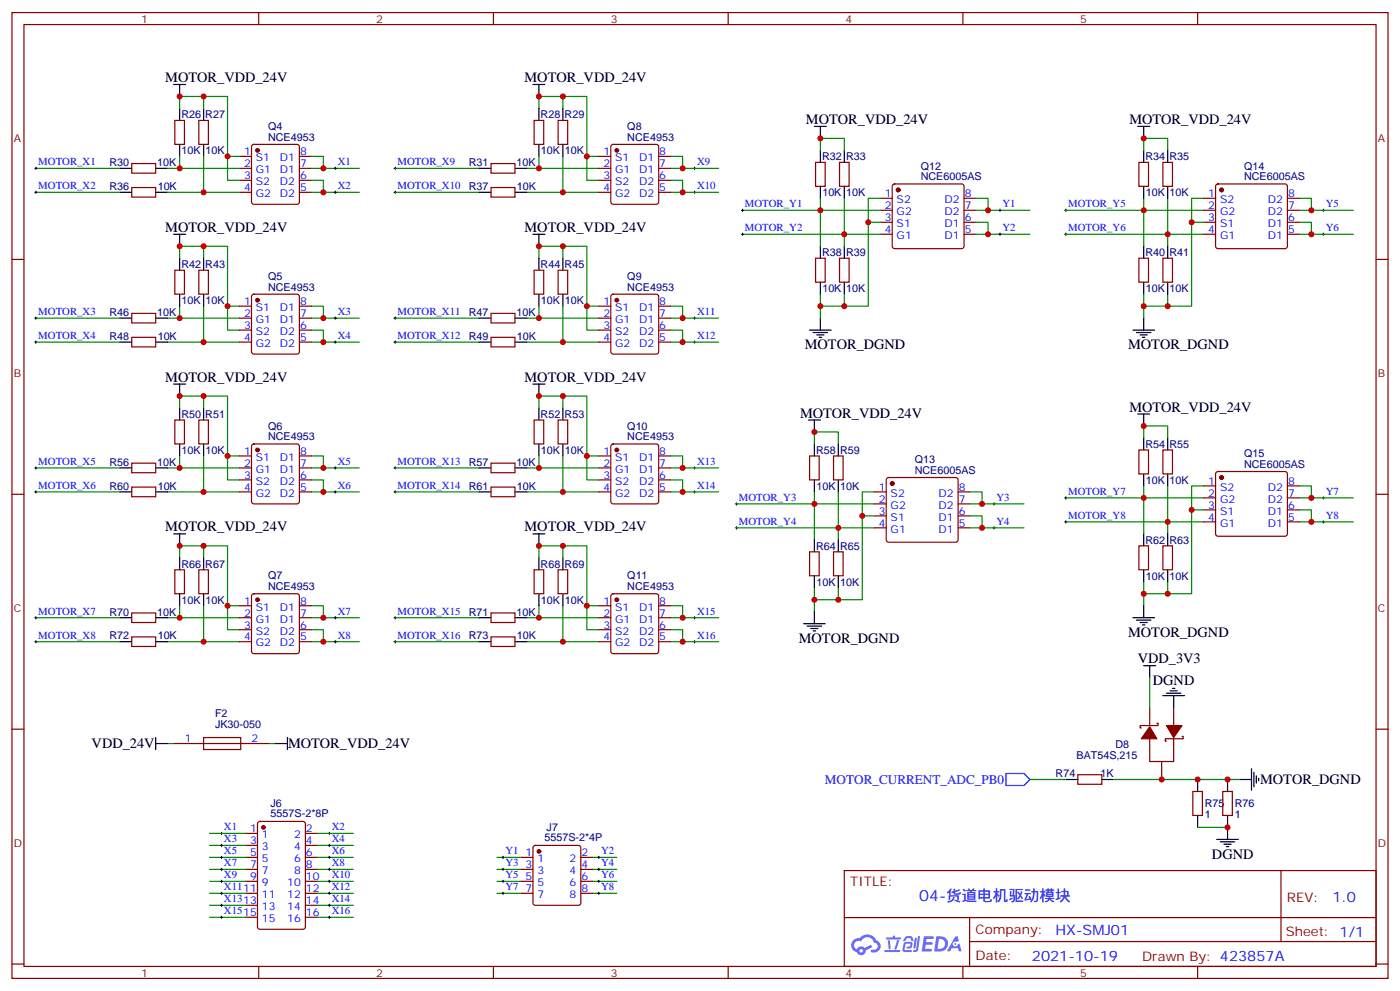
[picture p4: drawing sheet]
<svg xmlns="http://www.w3.org/2000/svg" width="412mm" height="292mm" viewBox="0 0 412 292" stroke-linecap="round" stroke-linejoin="round" font-family="sans-serif">
<g fill="none" stroke="#870000" stroke-width=".35">
<path d="M3.5 3.7h405.4v284.3h-405.4zM7.1 7.2h398.2v277.3h-398.2zM76.2 3.7v3.5M145.3 3.7v3.5M214.5 3.7v3.5M283.6 3.7v3.5M352.8 3.7v3.5M3.5 76.4h3.6M405.3 76.4h3.6M3.5 145.5h3.6M405.3 145.5h3.6M3.5 214.7h3.6"/>
<path d="M405.3 214.7h3.6M248.7 256.3h156.6v28.2h-156.6zM377.3 256.3v20.9M248.7 270.1h156.5M285.6 277.2h119.6M285.6 270.1v14.2M3.5 283.8h3.6M76.2 284.5v3.5M145.3 284.5v3.5M214.5 284.5v3.5M283.6 284.5v3.5M352.8 284.5v3.5"/>
<path d="M405.3 283.8h3.6"/>
</g>
<g fill="#5487ff">
<path d="M272.1 275.6h2.6l.3 .2-.1 .6h-2l-.1 1h1.6l.4 .4-.4 .3h-1.7l-.2 1.2 1.8 .1 .3 .3-.2 .4h-2.9z"/>
<path d="M281.4 275.7h.7l.4 1.3-.7 .3a.74 .74 0 0 0-1.1 .3 .74 .74 0 0 0 .5 1.1 .74 .74 0 0 0 .9-.7l.5-.3 .7 2.4h-.9l-.2-1h-1.9l-.5 1h-.9z"/>
<path d="M269.5 276.1h.6l-.4 2.9a.31 .31 0 0 1-.3 .3 .31 .31 0 0 1-.3-.3z"/>
<path d="M270.4 275.6h.6l-.5 4a.89 .89 0 0 1-.7 .7 .89 .89 0 0 1-.9-.3l1-.5z"/>
<path d="M266.8 275.8l.6-.2 1.2 .1 .5 1.3-.6 .1-.4-.9-1 .1a.95 .95 0 0 1-1 .8l-.1-.2z"/>
<path d="M266.4 277.5l1.8-.2a1.04 1.04 0 0 1 .6 1.1 1.04 1.04 0 0 1-.8 .9h-.7a.29 .29 0 0 1-.3-.4 .29 .29 0 0 1 .3-.2h.7l.2-.8h-1.4l-.4 1.7 1.9 .1a.29 .29 0 0 1 .3 .3 .29 .29 0 0 1-.3 .3h-2l-.4-.3 .2-2.1z"/>
<path d="M260.5 279.7h4.4a.3 .3 0 0 1 .3 .3 .3 .3 0 0 1-.3 .3h-4.3z"/>
<path d="M264.3 276.8h.6l-.5 1.6a1.02 1.02 0 0 1-.7 1.2l-.2-.3z"/>
<path d="M261.5 276.8h.6l.3 2.4-.3 .3-.3-.2z"/>
<path d="M261.1 276h1.9l.2-.5h.5l-.1 .5h1.5a.29 .29 0 0 1 .3 .3 .29 .29 0 0 1-.3 .3h-3.9z"/>
<path d="M275.8 275.6l-.6 4.5h1.4a2.27 2.27 0 0 0 2.7-2.3 2.27 2.27 0 0 0-2.7-2.2zM276.6 276.4a1.5 1.5 0 0 1 1.8 1.6 1.5 1.5 0 0 1-1.9 1.3h-.3z"/>
<path d="M251.4 276.8a2.09 2.09 0 0 0 1 3.5 1.37 1.37 0 0 0 1.5 .9 1.37 1.37 0 0 0 1.1-1.4l2-1-.5-.7-1.8 1a1.4 1.4 0 0 0-2.3 .4 1.32 1.32 0 0 1-.6-1.9 1.32 1.32 0 0 1 1.9-.4 2.02 2.02 0 0 1 2-1.3 2.02 2.02 0 0 1 1.8 1.6 1.09 1.09 0 0 1 1.1 1.4 1.09 1.09 0 0 1-1.6 .7 .41 .41 0 0 0-.5 .3 .41 .41 0 0 0 .4 .5 1.89 1.89 0 0 0 2.4-1.2 1.89 1.89 0 0 0-1.2-2.4 2.98 2.98 0 0 0-5-.6l-1 .1zM253.2 279.9a.52 .52 0 0 1 1 0 .52 .52 0 0 1-1 0z"/>
<circle cx="281.4" cy="277.9" r=".28"/>
</g>
<g fill="none" stroke="#870000" stroke-width=".35">
<path d="M51.5 35.5h2.8v7h-2.8zM58.6 35.5h2.8v7h-2.8zM157.3 35.5h2.9v7h-2.9zM164.4 35.5h2.8v7h-2.8zM38.8 55.2h7.1v2.8h-7.1zM38.8 48.2h7.1v2.8h-7.1zM70.6 46h3.5M70.6 49.6h3.5M70.6 53.1h3.5M70.6 56.6h3.5M74.3 42.7l.5-.2h12.7l.5 .2 .2 .5v16.2l-.2 .5-.5 .2h-12.7l-.5-.2-.2-.5v-16.2zM88.2 46h3.5"/>
<path d="M88.2 49.6h3.5M88.2 53.1h3.5M88.2 56.6h3.5M144.6 48.2h7.1v2.8h-7.1zM144.6 55.2h7.1v2.8h-7.1zM176.4 46h3.5M176.4 49.6h3.5M176.4 53.1h3.5M176.4 56.6h3.5M180.2 42.7l.4-.2h12.7l.5 .2 .2 .5v16.2l-.2 .5-.5 .2h-12.7l-.5-.2-.2-.5v-16.2zM194 46h3.6M194 49.6h3.6"/>
<path d="M194 53.1h3.6M194 56.6h3.6M240.2 47.8h2.9v7.1h-2.9zM247.3 47.8h2.8v7.1h-2.8zM259.3 58.4h3.5M263.1 54.4l.4-.2h19.8l.5 .2 .2 .5v17.6l-.2 .5-.5 .2h-19.8l-.5-.2-.2-.5v-17.6zM284 58.4h3.5M335.5 47.8h2.8v7.1h-2.8zM342.5 47.8h2.9v7.1h-2.9zM354.5 58.4h3.6M358.3 54.4l.5-.2h19.7l.5 .2 .2 .5v17.6l-.2 .5-.5 .2h-19.7l-.5-.2-.2-.5v-17.6zM379.2 58.4h3.6"/>
<path d="M51.5 79.6h2.8v7h-2.8zM58.6 79.6h2.8v7h-2.8zM157.3 79.6h2.9v7h-2.9zM164.4 79.6h2.8v7h-2.8zM240.2 76h2.9v7.1h-2.9zM247.3 76h2.8v7.1h-2.8zM259.3 61.9h3.5M259.3 65.4h3.5M259.3 69h3.5M284 61.9h3.5M284 65.4h3.5M284 69h3.5"/>
<path d="M335.5 76h2.8v7.1h-2.8zM342.5 76h2.9v7.1h-2.9zM354.5 61.9h3.6M354.5 65.4h3.6M354.5 69h3.6M379.2 61.9h3.6M379.2 65.4h3.6M379.2 69h3.6M38.8 92.3h7.1v2.8h-7.1zM38.8 99.3h7.1v2.8h-7.1zM70.6 90.1h3.5M70.6 93.7h3.5"/>
<path d="M70.6 97.2h3.5M74.3 86.8l.5-.2h12.7l.5 .2 .2 .5v16.2l-.2 .5-.5 .2h-12.7l-.5-.2-.2-.5v-16.2zM88.2 90.1h3.5M88.2 93.7h3.5M88.2 97.2h3.5M144.6 92.3h7.1v2.8h-7.1zM144.6 99.3h7.1v2.8h-7.1zM176.4 90.1h3.5M176.4 93.7h3.5M176.4 97.2h3.5M180.2 86.8l.4-.2h12.7l.5 .2 .2 .5v16.2l-.2 .5-.5 .2h-12.7l-.5-.2-.2-.5v-16.2zM194 90.1h3.6"/>
<path d="M194 93.7h3.6M194 97.2h3.6M70.6 100.7h3.5M88.2 100.7h3.5M176.4 100.7h3.5M194 100.7h3.6M38.8 136.3h7.1v2.9h-7.1zM51.5 123.6h2.8v7.1h-2.8zM58.6 123.6h2.8v7.1h-2.8zM70.6 134.2h3.5M70.6 137.8h3.5M74.3 130.9l.5-.2h12.7l.5 .2 .2 .5v16.2l-.2 .5-.5 .2h-12.7l-.5-.2-.2-.5v-16.2z"/>
<path d="M88.2 134.2h3.5M88.2 137.8h3.5M144.6 136.3h7.1v2.9h-7.1zM157.3 123.6h2.9v7.1h-2.9zM164.4 123.6h2.8v7.1h-2.8zM176.4 134.2h3.5M176.4 137.8h3.5M180.2 130.9l.4-.2h12.7l.5 .2 .2 .5v16.2l-.2 .5-.5 .2h-12.7l-.5-.2-.2-.5v-16.2zM194 134.2h3.6M194 137.8h3.6M238.5 134.2h2.8v7.1h-2.8zM245.5 134.2h2.9v7.1h-2.9z"/>
<path d="M335.5 132.5h2.8v7h-2.8zM342.5 132.5h2.9v7h-2.9zM358.3 139l.5-.2h19.7l.5 .2 .2 .5v17.7l-.2 .5-.5 .2h-19.7l-.5-.3-.2-.4v-17.7zM38.8 143.4h7.1v2.8h-7.1zM70.6 141.3h3.5M70.6 144.8h3.5M88.2 141.3h3.5M88.2 144.8h3.5M144.6 143.4h7.1v2.8h-7.1zM176.4 141.3h3.5M176.4 144.8h3.5M194 141.3h3.6"/>
<path d="M194 144.8h3.6M257.5 144.8h3.6M257.5 148.3h3.6M257.5 151.9h3.6M257.5 155.4h3.6M261.3 140.8l.5-.2h19.7l.5 .2 .2 .5v17.6l-.2 .5-.5 .2h-19.7l-.5-.2-.2-.5v-17.6zM282.2 144.8h3.6M282.2 148.3h3.6M282.2 151.9h3.6M282.2 155.4h3.6M354.5 143.1h3.6M354.5 146.6h3.6"/>
<path d="M354.5 150.1h3.6M354.5 153.6h3.6M379.2 143.1h3.6M379.2 146.6h3.6M379.2 150.1h3.6M379.2 153.6h3.6M51.5 167.7h2.8v7.1h-2.8zM58.6 167.7h2.8v7.1h-2.8zM70.6 178.3h3.5M74.3 175l.5-.2h12.7l.5 .2 .2 .5v16.2l-.2 .5-.5 .2h-12.7l-.5-.2-.2-.5v-16.2zM88.2 178.3h3.5M157.3 167.7h2.9v7.1h-2.9z"/>
<path d="M164.4 167.7h2.8v7.1h-2.8zM176.4 178.3h3.5M180.2 175l.4-.2h12.7l.5 .2 .2 .5v16.2l-.2 .5-.5 .2h-12.7l-.5-.2-.2-.5v-16.2zM194 178.3h3.6M238.5 162.5h2.8v7h-2.8zM245.5 162.5h2.9v7h-2.9zM335.5 160.7h2.8v7h-2.8zM342.5 160.7h2.9v7h-2.9zM38.8 180.4h7.1v2.9h-7.1zM38.8 187.5h7.1v2.8h-7.1zM70.6 181.9h3.5M70.6 185.4h3.5"/>
<path d="M70.6 188.9h3.5M88.2 181.9h3.5M88.2 185.4h3.5M88.2 188.9h3.5M144.6 180.4h7.1v2.9h-7.1zM144.6 187.5h7.1v2.8h-7.1zM176.4 181.9h3.5M176.4 185.4h3.5M176.4 188.9h3.5M194 181.9h3.6M194 185.4h3.6M194 188.9h3.6"/>
<path d="M51.2 218.9h28.2M60 217.1h10.9v3.6h-10.9zM338.7 217.1v7.1h7v-7.1M338.7 208.3v5.3M340.8 212.9h.3v.7h-5.3v.7h.4M345.7 208.3v5.3M348.2 216.8h.3v.7h-5.2v.7h.3M317.5 228.1h7.1v2.8h-7.1zM342.2 224.2v5.3M351.4 233h2.8v7.1h-2.8zM360.2 233h2.8v7.1h-2.8zM72.3 245.4h3.5"/>
<path d="M72.3 248.9h3.5M72.3 252.4h3.5M72.3 255.9h3.5M72.3 259.5h3.5M76.1 242l.5-.2h12.7l.6 .5 .1 30.6-.5 .6-12.9 .1-.7-.5-.1-30.6zM90 245.4h3.5M90 248.9h3.5M90 252.4h3.5M90 255.9h3.5M90 259.5h3.5M153.5 252.4h3.5M153.5 255.9h3.5"/>
<path d="M153.5 259.5h3.5M157.2 249.1l.5-.2h12.7l.5 .2 .2 .5v16.2l-.2 .5-.5 .2h-12.7l-.5-.2-.2-.5v-16.2zM171.1 252.4h3.5M171.1 255.9h3.5M171.1 259.5h3.5M72.3 270.1h3.5M72.3 266.5h3.5M72.3 263h3.5M90 270.1h3.5M90 266.5h3.5M90 263h3.5M153.5 263h3.5"/>
<path d="M171.1 263h3.5"/>
</g>
<g fill="#870000" stroke="#870000" stroke-width=".35">
<path d="M343.6 213.6h4.6l-2.5 3.5z"/>
<path d="M338.7 214l2.1 3.5h-4.6z"/>
<circle cx="75.8" cy="44.3" r=".53"/>
<circle cx="75.8" cy="88.4" r=".53"/>
<circle cx="75.8" cy="132.5" r=".53"/>
<circle cx="75.8" cy="176.6" r=".53"/>
<circle cx="181.7" cy="44.3" r=".53"/>
<circle cx="181.7" cy="88.4" r=".53"/>
<circle cx="181.7" cy="132.5" r=".53"/>
<circle cx="181.7" cy="176.6" r=".53"/>
<circle cx="77.6" cy="243.6" r=".53"/>
<circle cx="158.7" cy="250.6" r=".53"/>
<circle cx="264.6" cy="55.9" r=".53"/>
<circle cx="262.8" cy="142.3" r=".53"/>
<circle cx="359.8" cy="55.9" r=".53"/>
<circle cx="359.8" cy="140.6" r=".53"/>
</g>
<g fill="none" stroke="#000" stroke-width=".35">
<path d="M51.2 24.9h3.5M52.9 24.9v3.5M52.9 31.9v3.6M60 31.9v3.6M157 24.9h3.5M158.7 24.9v3.5M158.7 31.9v3.6M165.8 31.9v3.6M239.9 37.2h3.5M241.7 37.2v3.5M335.1 37.2h3.6M336.9 37.2v3.5"/>
<path d="M35.3 56.6h3.5M35.3 49.6h3.5M45.9 56.6h3.5M45.9 49.6h3.5M52.9 42.5v3.5M60 42.5v3.5M141.1 56.6h3.5M141.1 49.6h3.5M151.7 56.6h3.5M151.7 49.6h3.5M158.7 42.5v3.5M165.8 42.5v3.5"/>
<path d="M241.7 44.3v3.5M241.7 54.9v3.5M248.7 44.3v3.5M248.7 54.9v3.5M336.9 44.3v3.5M336.9 54.9v3.5M344 44.3v3.5M344 54.9v3.5M51.2 69h3.5M52.9 69v3.5M52.9 76v3.6M60 76v3.6"/>
<path d="M157 69h3.5M158.7 69v3.5M158.7 76v3.6M165.8 76v3.6M241.7 72.5v3.5M248.7 72.5v3.5M336.9 72.5v3.5M344 72.5v3.5M35.3 93.7h3.5M45.9 93.7h3.5M52.9 86.6v3.5M60 86.6v3.5"/>
<path d="M141.1 93.7h3.5M151.7 93.7h3.5M158.7 86.6v3.5M165.8 86.6v3.5M238.5 97.2h6.3M239.5 97.9h4.3M240.6 98.6h2.1M241.3 99.3h.7M241.7 83.1v3.5M241.7 93.7v3.5M248.7 83.1v3.5M333.7 97.2h6.4"/>
<path d="M334.8 97.9h4.2M335.8 98.6h2.2M336.5 99.3h.8M336.9 83.1v3.5M336.9 93.7v3.5M344 83.1v3.5M35.3 100.7h3.5M45.9 100.7h3.5M51.2 113.1h3.5M52.9 113.1v3.5M141.1 100.7h3.5M151.7 100.7h3.5"/>
<path d="M157 113.1h3.5M158.7 113.1v3.5M35.3 137.8h3.5M45.9 137.8h3.5M52.9 120.1v3.5M52.9 130.7v3.5M60 120.1v3.5M60 130.7v3.5M141.1 137.8h3.5M151.7 137.8h3.5M158.7 120.1v3.5M158.7 130.7v3.5"/>
<path d="M165.8 120.1v3.5M165.8 130.7v3.5M238.1 123.6h3.6M239.9 123.6v3.6M239.9 130.7v3.5M246.9 130.7v3.5M335.1 121.9h3.6M336.9 121.9v3.5M336.9 128.9v3.6M336.9 139.5v3.6M344 128.9v3.6M344 139.5v3.6"/>
<path d="M35.3 144.8h3.5M45.9 144.8h3.5M51.2 157.2h3.5M52.9 157.2v3.5M141.1 144.8h3.5M151.7 144.8h3.5M157 157.2h3.5M158.7 157.2v3.5M239.9 141.3v3.5M239.9 158.9v3.6M246.9 141.3v3.5M246.9 158.9v3.6"/>
<path d="M336.9 157.2v3.5M344 157.2v3.5M52.9 164.2v3.5M52.9 174.8v3.5M60 164.2v3.5M60 174.8v3.5M158.7 164.2v3.5M158.7 174.8v3.5M165.8 164.2v3.5M165.8 174.8v3.5M239.9 169.5v3.5M246.9 169.5v3.5"/>
<path d="M336.9 167.7v3.6M336.9 178.3v3.6M344 167.7v3.6M35.3 181.9h3.5M35.3 188.9h3.5M45.9 181.9h3.5M45.9 188.9h3.5M141.1 181.9h3.5M141.1 188.9h3.5M151.7 181.9h3.5M151.7 188.9h3.5M236.7 183.6h6.4"/>
<path d="M237.8 184.3h4.2M238.8 185h2.1M239.5 185.7h.7M239.9 180.1v3.5M333.7 181.9h6.4M334.8 182.6h4.2M335.8 183.3h2.2M336.5 184h.8M336.9 196h3.5M338.7 196v3.5M45.9 218.9h3.5M45.9 217.1v3.6"/>
<path d="M81.1 218.9h3.6M84.7 217.1v3.6M342.5 204.8h6.4M343.6 204.1h4.2M344.7 203.4h2.1M345.4 202.7h.7M345.7 204.8v3.5M314 229.5h3.5M324.6 229.5h3.5M352.8 229.5v3.5M361.6 229.5v3.5M365.1 229.5h3.6"/>
<path d="M368.7 226.3v6.4M369.4 227.4v4.2M370.1 228.4v2.1M370.8 229.1v.7M352.8 240.1v3.5M358.4 247.1h6.4M359.5 247.8h4.2M360.5 248.5h2.2M361.2 249.2h.7M361.6 240.1v7"/>
</g>
<g fill="none" stroke="#008700" stroke-width=".35">
<path d="M52.9 31.9v-3.5h14.1v24.7h3.6M60 28.4v3.5M158.7 31.9v-3.5h14.2v24.7h3.5M165.8 28.4v3.5M10.6 56.6h24.7M10.6 49.6h24.7M49.4 56.6h21.2M49.4 49.6h3.5M52.9 46v3.6h17.7M60 46v10.6M67 46h3.6M91.7 46h3.5v3.6h-3.5"/>
<path d="M91.7 53.1h3.5v3.5h-3.5M95.2 56.6h10.6M95.2 49.6h10.6M116.4 56.6h24.7M116.4 49.6h24.7M155.2 56.6h21.2M155.2 49.6h3.5M158.7 46v3.6h17.7M165.8 46v10.6M172.9 46h3.5M197.6 53.1h3.5v3.5h-3.5M197.6 46h3.5v3.6h-3.5"/>
<path d="M201.1 56.6h10.6M201.1 49.6h10.6M241.7 58.4v3.5h17.6M241.7 44.3v-3.6h7v3.6M248.7 58.4v10.6h-30M259.3 58.4h-3.5v31.7h-7.1M287.5 58.4h3.5v3.5h-3.5M336.9 44.3v-3.6h7.1v3.6M336.9 58.4v3.5h17.6M344 58.4v10.6h-30M354.5 58.4h-3.5v31.7h-7M382.8 58.4h3.5v3.5h-3.5"/>
<path d="M52.9 76v-3.5h14.1v24.7h3.6M60 72.5v3.5M158.7 76v-3.5h14.2v24.7h3.5M165.8 72.5v3.5M218.7 61.9h23v10.6M255.8 65.4h3.5M259.3 69h-10.6v3.5M287.5 65.4h3.5v3.6h-3.5M291 61.9h12.4M291 69h12.4M314 61.9h22.9v10.6M351 65.4h3.5"/>
<path d="M354.5 69h-10.5v3.5M382.8 65.4h3.5v3.6h-3.5M386.3 61.9h12.3M386.3 69h12.3M10.6 93.7h24.7M49.4 93.7h3.5M52.9 90.1v3.6h17.7M60 90.1v10.6M67 90.1h3.6M91.7 97.2h3.5v3.5h-3.5M91.7 90.1h3.5v3.6h-3.5M95.2 93.7h10.6"/>
<path d="M116.4 93.7h24.7M155.2 93.7h3.5M158.7 90.1v3.6h17.7M165.8 90.1v10.6M172.9 90.1h3.5M197.6 97.2h3.5v3.5h-3.5M197.6 90.1h3.5v3.6h-3.5M201.1 93.7h10.6M241.7 86.6v7.1M248.7 86.6v3.5h-7M336.9 86.6v7.1M344 86.6v3.5h-7.1"/>
<path d="M10.6 100.7h24.7M49.4 100.7h21.2M60 116.6v3.5M95.2 100.7h10.6M116.4 100.7h24.7M155.2 100.7h21.2M165.8 116.6v3.5M201.1 100.7h10.6M10.6 137.8h24.7M49.4 137.8h3.5M52.9 120.1v-3.5h14.1v24.7h3.6M52.9 134.2v3.6h17.7"/>
<path d="M60 134.2v10.6M67 134.2h3.6M91.7 134.2h3.5v3.6h-3.5M95.2 137.8h10.6M116.4 137.8h24.7M155.2 137.8h3.5M158.7 120.1v-3.5h14.2v24.7h3.5M158.7 134.2v3.6h17.7M165.8 134.2v10.6M172.9 134.2h3.5M197.6 134.2h3.5v3.6h-3.5M201.1 137.8h10.6"/>
<path d="M239.9 130.7v-3.5h7v3.5M336.9 128.9v-3.5h7.1v3.5M10.6 144.8h24.7M49.4 144.8h21.2M91.7 141.3h3.5v3.5h-3.5M95.2 144.8h10.6M116.4 144.8h24.7M155.2 144.8h21.2M197.6 141.3h3.5v3.5h-3.5M201.1 144.8h10.6M217 148.3h22.9v10.6M239.9 144.8v3.5h17.6"/>
<path d="M246.9 144.8v10.6h-29.9M254 151.9h3.5M257.5 144.8h-3.5v31.8h-7.1M257.5 155.4h-10.6v3.5M285.8 151.9h3.5v3.5h-3.5M285.8 144.8h3.5v3.5h-3.5M289.3 155.4h12.3M289.3 148.3h12.3M314 146.6h22.9v10.6M336.9 143.1v3.5h17.6M344 143.1v10.5h-30M351 150.1h3.5"/>
<path d="M354.5 143.1h-3.5v31.7h-7M354.5 153.6h-10.5v3.6M382.8 150.1h3.5v3.5h-3.5M382.8 143.1h3.5v3.5h-3.5M386.3 153.6h12.3M386.3 146.6h12.3M52.9 164.2v-3.5h14.1v24.7h3.6M52.9 178.3v3.6h17.7M60 160.7v3.5M60 178.3v10.6M67 178.3h3.6M91.7 178.3h3.5v3.6h-3.5"/>
<path d="M158.7 164.2v-3.5h14.2v24.7h3.5M158.7 178.3v3.6h17.7M165.8 160.7v3.5M165.8 178.3v10.6M172.9 178.3h3.5M197.6 178.3h3.5v3.6h-3.5M239.9 173v7.1M246.9 173v3.6h-7M336.9 171.3v7M344 171.3v3.5h-7.1M10.6 188.9h24.7M10.6 181.9h24.7"/>
<path d="M49.4 188.9h21.2M49.4 181.9h3.5M91.7 185.4h3.5v3.5h-3.5M95.2 188.9h10.6M95.2 181.9h10.6M116.4 188.9h24.7M116.4 181.9h24.7M155.2 188.9h21.2M155.2 181.9h3.5M197.6 185.4h3.5v3.5h-3.5M201.1 188.9h10.6M201.1 181.9h10.6"/>
<path d="M338.7 199.5v8.8M49.4 218.9h1.8M79.4 218.9h1.7M303.4 229.5h10.6M328.1 229.5h37M61.7 245.4h10.6M61.7 248.9h10.6M61.7 252.4h10.6M61.7 255.9h10.6M61.7 259.5h10.6M93.5 245.4h10.6M93.5 248.9h10.6"/>
<path d="M93.5 252.4h10.6M93.5 255.9h10.6M93.5 259.5h10.6M146.4 252.4h7.1M146.4 255.9h7.1M146.4 259.5h7.1M174.6 252.4h7.1M174.6 255.9h7.1M174.6 259.5h7.1M352.8 243.6h8.8M61.7 263h10.6M61.7 266.5h10.6"/>
<path d="M61.7 270.1h10.6M93.5 263h10.6M93.5 266.5h10.6M93.5 270.1h10.6M146.4 263h7.1M174.6 263h7.1"/>
</g>
<g fill="none" stroke="#000" stroke-width=".29">
<path d="M10.2 49.6h.7M10.2 56.6h.7M10.6 49.2v.7M10.6 56.3v.7M98.4 49.6h.7M98.4 56.6h.7M98.8 49.2v.7M98.8 56.3v.7M116.1 49.6h.7M116.1 56.6h.7M116.4 49.2v.7M116.4 56.3v.7"/>
<path d="M204.3 49.6h.7M204.3 56.6h.7M204.6 49.2v.7M204.6 56.3v.7M218.4 61.9h.7M218.4 69h.7M218.7 61.6v.7M218.7 68.6v.7M294.2 61.9h.7M294.2 69h.7M294.6 61.6v.7M294.6 68.6v.7"/>
<path d="M313.6 61.9h.7M313.6 69h.7M314 61.6v.7M314 68.6v.7M389.5 61.9h.7M389.5 69h.7M389.8 61.6v.7M389.8 68.6v.7M10.2 93.7h.7M10.6 93.3v.7M98.4 93.7h.7M98.8 93.3v.7"/>
<path d="M116.1 93.7h.7M116.4 93.3v.7M204.3 93.7h.7M204.6 93.3v.7M10.2 100.7h.7M10.6 100.4v.7M98.4 100.7h.7M98.8 100.4v.7M116.1 100.7h.7M116.4 100.4v.7M204.3 100.7h.7M204.6 100.4v.7"/>
<path d="M10.2 137.8h.7M10.6 137.4v.7M98.4 137.8h.7M98.8 137.4v.7M116.1 137.8h.7M116.4 137.4v.7M204.3 137.8h.7M204.6 137.4v.7M10.2 144.8h.7M10.6 144.5v.7M98.4 144.8h.7M98.8 144.5v.7"/>
<path d="M116.1 144.8h.7M116.4 144.5v.7M204.3 144.8h.7M204.6 144.5v.7M216.6 155.4h.7M216.6 148.3h.7M217 148v.7M217 155v.8M292.5 155.4h.7M292.5 148.3h.7M292.8 148v.7M292.8 155v.8"/>
<path d="M313.6 153.6h.7M313.6 146.6h.7M314 146.2v.7M314 153.3v.7M389.5 153.6h.7M389.5 146.6h.7M389.8 146.2v.7M389.8 153.3v.7M10.2 188.9h.7M10.2 181.9h.7M10.6 181.5v.7M10.6 188.6v.7"/>
<path d="M98.4 188.9h.7M98.4 181.9h.7M98.8 181.5v.7M98.8 188.6v.7M116.1 188.9h.7M116.1 181.9h.7M116.4 181.5v.7M116.4 188.6v.7M204.3 188.9h.7M204.3 181.9h.7M204.6 181.5v.7M204.6 188.6v.7"/>
<path d="M64.9 245.4h.7M64.9 248.9h.7M64.9 252.4h.7M64.9 255.9h.7M64.9 259.5h.7M65.3 245v.7M65.3 248.5v.7M65.3 252.1v.7M65.3 255.6v.7M65.3 259.1v.7M96.7 245.4h.7M96.7 248.9h.7"/>
<path d="M96.7 252.4h.7M96.7 255.9h.7M96.7 259.5h.7M97 245v.7M97 248.5v.7M97 252.1v.7M97 255.6v.7M97 259.1v.7M147.8 252.4h.7M147.8 255.9h.7M147.8 259.5h.7M148.2 252.1v.7"/>
<path d="M148.2 255.6v.7M148.2 259.1v.7M176 252.4h.7M176 255.9h.7M176 259.5h.7M176.4 252.1v.7M176.4 255.6v.7M176.4 259.1v.7M64.9 263h.7M64.9 266.5h.7M64.9 270.1h.7M65.3 262.6v.7"/>
<path d="M65.3 266.2v.7M65.3 269.7v.7M96.7 263h.7M96.7 266.5h.7M96.7 270.1h.7M97 262.6v.7M97 266.2v.7M97 269.7v.7M147.8 263h.7M148.2 262.6v.7M176 263h.7M176.4 262.6v.7"/>
</g>
<path d="M296.3 227.7h5.3l1.8 1.8-1.8 1.7h-5.3z" fill="none" stroke="#00f" stroke-width=".35"/>
<g fill="#c00">
<circle cx="52.9" cy="49.6" r=".88"/>
<circle cx="60" cy="56.6" r=".88"/>
<circle cx="67" cy="46" r=".88"/>
<circle cx="60" cy="28.4" r=".88"/>
<circle cx="52.9" cy="28.4" r=".88"/>
<circle cx="60" cy="72.5" r=".88"/>
<circle cx="67" cy="90.1" r=".88"/>
<circle cx="60" cy="100.7" r=".88"/>
<circle cx="52.9" cy="93.7" r=".88"/>
<circle cx="60" cy="116.6" r=".88"/>
<circle cx="67" cy="134.2" r=".88"/>
<circle cx="60" cy="144.8" r=".88"/>
<circle cx="52.9" cy="137.8" r=".88"/>
<circle cx="60" cy="160.7" r=".88"/>
<circle cx="67" cy="178.3" r=".88"/>
<circle cx="60" cy="188.9" r=".88"/>
<circle cx="52.9" cy="181.9" r=".88"/>
<circle cx="95.3" cy="56.6" r=".88"/>
<circle cx="95.3" cy="49.6" r=".88"/>
<circle cx="95.3" cy="93.7" r=".88"/>
<circle cx="95.3" cy="100.7" r=".88"/>
<circle cx="95.3" cy="144.8" r=".88"/>
<circle cx="95.3" cy="137.8" r=".88"/>
<circle cx="95.3" cy="181.9" r=".88"/>
<circle cx="95.3" cy="188.9" r=".88"/>
<circle cx="201.1" cy="49.6" r=".88"/>
<circle cx="201.1" cy="56.6" r=".88"/>
<circle cx="165.8" cy="28.4" r=".88"/>
<circle cx="172.9" cy="46" r=".88"/>
<circle cx="165.8" cy="56.6" r=".88"/>
<circle cx="158.8" cy="49.6" r=".88"/>
<circle cx="201.1" cy="93.7" r=".88"/>
<circle cx="201.1" cy="100.7" r=".88"/>
<circle cx="165.8" cy="72.5" r=".88"/>
<circle cx="172.9" cy="90.1" r=".88"/>
<circle cx="165.8" cy="100.7" r=".88"/>
<circle cx="158.8" cy="93.7" r=".88"/>
<circle cx="201.1" cy="137.8" r=".88"/>
<circle cx="201.1" cy="144.8" r=".88"/>
<circle cx="165.8" cy="116.6" r=".88"/>
<circle cx="172.9" cy="134.2" r=".88"/>
<circle cx="165.8" cy="144.8" r=".88"/>
<circle cx="158.8" cy="137.8" r=".88"/>
<circle cx="201.1" cy="181.9" r=".88"/>
<circle cx="201.1" cy="188.9" r=".88"/>
<circle cx="165.8" cy="160.7" r=".88"/>
<circle cx="172.9" cy="178.3" r=".88"/>
<circle cx="165.8" cy="188.9" r=".88"/>
<circle cx="158.8" cy="181.9" r=".88"/>
<circle cx="52.9" cy="72.5" r=".88"/>
<circle cx="158.8" cy="28.4" r=".88"/>
<circle cx="158.8" cy="72.5" r=".88"/>
<circle cx="158.8" cy="116.6" r=".88"/>
<circle cx="52.9" cy="116.6" r=".88"/>
<circle cx="52.9" cy="160.7" r=".88"/>
<circle cx="158.8" cy="160.7" r=".88"/>
<circle cx="241.7" cy="61.9" r=".88"/>
<circle cx="248.7" cy="69" r=".88"/>
<circle cx="241.7" cy="90.1" r=".88"/>
<circle cx="291" cy="61.9" r=".88"/>
<circle cx="291" cy="69" r=".88"/>
<circle cx="289.3" cy="155.4" r=".88"/>
<circle cx="289.3" cy="148.3" r=".88"/>
<circle cx="239.9" cy="176.6" r=".88"/>
<circle cx="246.9" cy="155.4" r=".88"/>
<circle cx="239.9" cy="148.3" r=".88"/>
<circle cx="386.3" cy="69" r=".88"/>
<circle cx="386.3" cy="61.9" r=".88"/>
<circle cx="336.9" cy="90.1" r=".88"/>
<circle cx="344" cy="69" r=".88"/>
<circle cx="336.9" cy="61.9" r=".88"/>
<circle cx="386.3" cy="153.6" r=".88"/>
<circle cx="386.3" cy="146.6" r=".88"/>
<circle cx="336.9" cy="174.8" r=".88"/>
<circle cx="344" cy="153.6" r=".88"/>
<circle cx="336.9" cy="146.6" r=".88"/>
<circle cx="361.6" cy="243.6" r=".88"/>
<circle cx="361.6" cy="229.5" r=".88"/>
<circle cx="352.8" cy="229.5" r=".88"/>
<circle cx="342.2" cy="229.5" r=".88"/>
<circle cx="241.7" cy="40.7" r=".88"/>
<circle cx="248.7" cy="90.1" r=".88"/>
<circle cx="255.8" cy="65.4" r=".88"/>
<circle cx="344" cy="90.1" r=".88"/>
<circle cx="336.9" cy="40.7" r=".88"/>
<circle cx="351" cy="65.4" r=".88"/>
<circle cx="344" cy="174.8" r=".88"/>
<circle cx="351" cy="150.1" r=".88"/>
<circle cx="336.9" cy="125.4" r=".88"/>
<circle cx="239.9" cy="127.2" r=".88"/>
<circle cx="246.9" cy="176.6" r=".88"/>
<circle cx="254" cy="151.9" r=".88"/>
</g>
<text font-size="4.6" fill="#00f" x="270.8" y="265.3">04-货道电机驱动模块</text>
<g font-size="4.2">
<text x="48.7" y="24.2">MOTOR_VDD_24V</text>
<text x="154.5" y="24.2">MOTOR_VDD_24V</text>
<text x="237.4" y="36.5">MOTOR_VDD_24V</text>
<text x="332.7" y="36.5">MOTOR_VDD_24V</text>
<text x="48.7" y="68.3">MOTOR_VDD_24V</text>
<text x="154.5" y="68.3">MOTOR_VDD_24V</text>
<text x="237.1" y="102.8">MOTOR_DGND</text>
<text x="332.3" y="102.8">MOTOR_DGND</text>
<text x="48.7" y="112.4">MOTOR_VDD_24V</text>
<text x="154.5" y="112.4">MOTOR_VDD_24V</text>
<text x="235.7" y="122.9">MOTOR_VDD_24V</text>
<text x="332.7" y="121.2">MOTOR_VDD_24V</text>
<text x="48.7" y="156.5">MOTOR_VDD_24V</text>
<text x="154.5" y="156.5">MOTOR_VDD_24V</text>
<text x="235.3" y="189.3">MOTOR_DGND</text>
<text x="332.3" y="187.5">MOTOR_DGND</text>
<text x="335.1" y="195.3">VDD_3V3</text>
<text x="339.6" y="201.6">DGND</text>
<text x="27" y="220.3">VDD_24V</text>
<text x="84.8" y="220.3">MOTOR_VDD_24V</text>
<text x="371.2" y="230.9">MOTOR_DGND</text>
<text x="357" y="252.8">DGND</text>
</g>
<g font-size="4.2" fill="#00f">
<text x="392.5" y="265.6">1.0</text>
<text x="310.9" y="275.1">HX-SMJ01</text>
<text x="304" y="282.9">2021-10-19</text>
</g>
<text font-size="3.9" fill="#00f" x="243" y="230.7">MOTOR_CURRENT_ADC_PB0</text>
<g font-size="3.9" fill="#800">
<text x="250.5" y="260.9">TITLE:</text>
<text x="379.1" y="265.6">REV:</text>
<text x="287.4" y="275.1">Company:</text>
<text x="378.7" y="275.7">Sheet: 1/1</text>
<text x="287.4" y="282.8">Date:</text>
<text x="336.4" y="282.8">Drawn By: 423857A</text>
</g>
<g font-size="3.2" fill="#800">
<text x="41.6" y="6.7">1</text>
<text x="110.8" y="6.7">2</text>
<text x="179.9" y="6.7">3</text>
<text x="249.1" y="6.7">4</text>
<text x="318.2" y="6.7">5</text>
<text x="4.1" y="41.8">A</text>
<text x="405.9" y="41.8">A</text>
<text x="4.1" y="110.9">B</text>
<text x="405.9" y="110.9">B</text>
<text x="4.1" y="180.1">C</text>
<text x="405.9" y="180.1">C</text>
<text x="4.1" y="249.2">D</text>
<text x="405.9" y="249.2">D</text>
<text x="41.6" y="287.5">1</text>
<text x="110.8" y="287.5">2</text>
<text x="179.9" y="287.5">3</text>
<text x="249.1" y="287.5">4</text>
<text x="318.2" y="287.5">5</text>
</g>
<g font-size="3.2" fill="#000080">
<text x="53.4" y="34.8">R26</text>
<text x="60.5" y="34.8">R27</text>
<text x="159.3" y="34.8">R28</text>
<text x="166.3" y="34.8">R29</text>
<text x="78.9" y="41.5">NCE4953</text>
<text x="78.9" y="38.3">Q4</text>
<text x="184.8" y="41.5">NCE4953</text>
<text x="184.8" y="38.3">Q8</text>
<text x="53.5" y="45.4">10K</text>
<text x="60.6" y="45.4">10K</text>
<text x="159.3" y="45.4">10K</text>
<text x="166.4" y="45.4">10K</text>
<text x="242.2" y="47.2">R32</text>
<text x="249.2" y="47.2">R33</text>
<text x="337.4" y="47.2">R34</text>
<text x="344.5" y="47.2">R35</text>
<text x="32.3" y="48.9">R30</text>
<text x="46.3" y="48.9">10K</text>
<text x="138.1" y="48.9">R31</text>
<text x="152.2" y="48.9">10K</text>
<text x="271.2" y="53.1">NCE6005AS</text>
<text x="271.2" y="49.9">Q12</text>
<text x="366.5" y="53.1">NCE6005AS</text>
<text x="366.5" y="49.9">Q14</text>
<text x="32.3" y="56">R36</text>
<text x="46.4" y="56">10K</text>
<text x="138.1" y="56">R37</text>
<text x="152.3" y="56">10K</text>
<text x="242.2" y="57.8">10K</text>
<text x="249.3" y="57.8">10K</text>
<text x="337.5" y="57.8">10K</text>
<text x="344.5" y="57.8">10K</text>
<text x="242.2" y="75.4">R38</text>
<text x="249.2" y="75.4">R39</text>
<text x="337.4" y="75.4">R40</text>
<text x="344.5" y="75.4">R41</text>
<text x="53.4" y="78.9">R42</text>
<text x="60.5" y="78.9">R43</text>
<text x="78.9" y="82.4">Q5</text>
<text x="159.3" y="78.9">R44</text>
<text x="166.3" y="78.9">R45</text>
<text x="184.8" y="82.4">Q9</text>
<text x="53.5" y="89.5">10K</text>
<text x="60.6" y="89.5">10K</text>
<text x="78.9" y="85.5">NCE4953</text>
<text x="159.3" y="89.5">10K</text>
<text x="166.4" y="89.5">10K</text>
<text x="184.8" y="85.5">NCE4953</text>
<text x="242.2" y="86">10K</text>
<text x="249.3" y="86">10K</text>
<text x="337.5" y="86">10K</text>
<text x="344.5" y="86">10K</text>
<text x="32.3" y="93">R46</text>
<text x="46.3" y="93">10K</text>
<text x="138.1" y="93">R47</text>
<text x="152.2" y="93">10K</text>
<text x="32.3" y="100.1">R48</text>
<text x="46.4" y="100.1">10K</text>
<text x="138.1" y="100.1">R49</text>
<text x="152.3" y="100.1">10K</text>
<text x="53.4" y="123">R50</text>
<text x="60.5" y="123">R51</text>
<text x="159.3" y="123">R52</text>
<text x="166.3" y="123">R53</text>
<text x="78.9" y="129.6">NCE4953</text>
<text x="78.9" y="126.5">Q6</text>
<text x="184.8" y="129.6">NCE4953</text>
<text x="184.8" y="126.5">Q10</text>
<text x="337.4" y="131.8">R54</text>
<text x="344.5" y="131.8">R55</text>
<text x="32.3" y="137.1">R56</text>
<text x="46.3" y="137.1">10K</text>
<text x="53.5" y="133.6">10K</text>
<text x="60.6" y="133.6">10K</text>
<text x="138.1" y="137.1">R57</text>
<text x="152.2" y="137.1">10K</text>
<text x="159.3" y="133.6">10K</text>
<text x="166.4" y="133.6">10K</text>
<text x="240.4" y="133.6">R58</text>
<text x="247.5" y="133.6">R59</text>
<text x="269.4" y="136.3">Q13</text>
<text x="366.5" y="137.8">NCE6005AS</text>
<text x="366.5" y="134.6">Q15</text>
<text x="269.4" y="139.5">NCE6005AS</text>
<text x="337.5" y="142.4">10K</text>
<text x="344.5" y="142.4">10K</text>
<text x="32.3" y="144.2">R60</text>
<text x="46.4" y="144.2">10K</text>
<text x="138.1" y="144.2">R61</text>
<text x="152.3" y="144.2">10K</text>
<text x="240.5" y="144.2">10K</text>
<text x="247.5" y="144.2">10K</text>
<text x="240.4" y="161.8">R64</text>
<text x="247.5" y="161.8">R65</text>
<text x="337.4" y="160.1">R62</text>
<text x="344.5" y="160.1">R63</text>
<text x="53.4" y="167.1">R66</text>
<text x="60.5" y="167.1">R67</text>
<text x="159.3" y="167.1">R68</text>
<text x="166.3" y="167.1">R69</text>
<text x="78.9" y="173.7">NCE4953</text>
<text x="78.9" y="170.6">Q7</text>
<text x="184.8" y="173.7">NCE4953</text>
<text x="184.8" y="170.6">Q11</text>
<text x="240.5" y="172.4">10K</text>
<text x="247.5" y="172.4">10K</text>
<text x="337.5" y="170.7">10K</text>
<text x="344.5" y="170.6">10K</text>
<text x="53.5" y="177.7">10K</text>
<text x="60.6" y="177.7">10K</text>
<text x="159.3" y="177.7">10K</text>
<text x="166.4" y="177.7">10K</text>
<text x="32.3" y="181.2">R70</text>
<text x="46.3" y="181.2">10K</text>
<text x="138.1" y="181.2">R71</text>
<text x="152.2" y="181.2">10K</text>
<text x="32.3" y="188.3">R72</text>
<text x="46.4" y="188.3">10K</text>
<text x="138.1" y="188.3">R73</text>
<text x="152.3" y="188.3">10K</text>
<text x="63.3" y="214.2">JK30-050</text>
<text x="63.3" y="211">F2</text>
<text x="328.6" y="220.1">D8</text>
<text x="317.1" y="223.5">BAT54S,215</text>
<text x="311" y="228.8">R74</text>
<text x="324.1" y="228.9">1K</text>
<text x="79.7" y="237.7">J6</text>
<text x="354.9" y="237.7">R75</text>
<text x="363.7" y="237.7">R76</text>
<text x="79.7" y="240.7">5557S-2*8P</text>
<text x="161" y="244.6">J7</text>
<text x="354.9" y="240.9">1</text>
<text x="363.7" y="240.9">1</text>
<text x="160.4" y="247.7">5557S-2*4P</text>
</g>
<g font-size="3.2" fill="#00f">
<text x="71.9" y="45.7">1</text>
<text x="75.4" y="47.4">S1</text>
<text x="82.4" y="47.4">D1</text>
<text x="88.4" y="45.7">8</text>
<text x="177.7" y="45.7">1</text>
<text x="181.2" y="47.4">S1</text>
<text x="188.3" y="47.4">D1</text>
<text x="194.2" y="45.7">8</text>
<text x="11.3" y="48.7">MOTOR_X1</text>
<text x="71.9" y="49.2">2</text>
<text x="71.9" y="52.7">3</text>
<text x="75.4" y="51">G1</text>
<text x="82.4" y="51">D1</text>
<text x="88.4" y="52.7">6</text>
<text x="88.4" y="49.2">7</text>
<text x="99.5" y="48.7">X1</text>
<text x="117.1" y="48.7">MOTOR_X9</text>
<text x="177.7" y="49.2">2</text>
<text x="177.7" y="52.7">3</text>
<text x="181.2" y="51">G1</text>
<text x="188.3" y="51">D1</text>
<text x="194.2" y="52.7">6</text>
<text x="194.2" y="49.2">7</text>
<text x="205.3" y="48.7">X9</text>
<text x="11.3" y="55.7">MOTOR_X2</text>
<text x="71.9" y="56.3">4</text>
<text x="75.4" y="54.5">S2</text>
<text x="75.4" y="58">G2</text>
<text x="82.4" y="58">D2</text>
<text x="82.4" y="54.5">D2</text>
<text x="88.4" y="56.3">5</text>
<text x="99.5" y="55.7">X2</text>
<text x="117.1" y="55.7">MOTOR_X10</text>
<text x="177.7" y="56.3">4</text>
<text x="181.2" y="54.5">S2</text>
<text x="181.2" y="58">G2</text>
<text x="188.3" y="58">D2</text>
<text x="188.3" y="54.5">D2</text>
<text x="194.2" y="56.3">5</text>
<text x="205.3" y="55.7">X10</text>
<text x="260.6" y="58">1</text>
<text x="264.1" y="59.8">S2</text>
<text x="278.2" y="59.8">D2</text>
<text x="284.2" y="58">8</text>
<text x="355.9" y="58">1</text>
<text x="359.4" y="59.8">S2</text>
<text x="373.5" y="59.8">D2</text>
<text x="379.4" y="58">8</text>
<text x="219.4" y="61">MOTOR_Y1</text>
<text x="260.6" y="61.6">2</text>
<text x="260.6" y="65.1">3</text>
<text x="264.1" y="63.3">G2</text>
<text x="278.2" y="63.3">D2</text>
<text x="284.2" y="65.1">6</text>
<text x="284.2" y="61.6">7</text>
<text x="295.3" y="61">Y1</text>
<text x="314.7" y="61">MOTOR_Y5</text>
<text x="355.9" y="61.6">2</text>
<text x="355.9" y="65.1">3</text>
<text x="359.4" y="63.3">G2</text>
<text x="373.5" y="63.3">D2</text>
<text x="379.4" y="65.1">6</text>
<text x="379.4" y="61.6">7</text>
<text x="390.5" y="61">Y5</text>
<text x="219.4" y="68.1">MOTOR_Y2</text>
<text x="260.6" y="68.6">4</text>
<text x="264.1" y="66.9">S1</text>
<text x="264.1" y="70.4">G1</text>
<text x="278.2" y="70.4">D1</text>
<text x="278.2" y="66.9">D1</text>
<text x="284.2" y="68.6">5</text>
<text x="295.3" y="68.1">Y2</text>
<text x="314.7" y="68.1">MOTOR_Y6</text>
<text x="355.9" y="68.6">4</text>
<text x="359.4" y="66.9">S1</text>
<text x="359.4" y="70.4">G1</text>
<text x="373.5" y="70.4">D1</text>
<text x="373.5" y="66.9">D1</text>
<text x="379.4" y="68.6">5</text>
<text x="390.5" y="68.1">Y6</text>
<text x="71.9" y="89.8">1</text>
<text x="88.4" y="89.8">8</text>
<text x="177.7" y="89.8">1</text>
<text x="194.2" y="89.8">8</text>
<text x="11.3" y="92.8">MOTOR_X3</text>
<text x="71.9" y="93.3">2</text>
<text x="75.4" y="91.5">S1</text>
<text x="75.4" y="95.1">G1</text>
<text x="82.4" y="95.1">D1</text>
<text x="82.4" y="91.5">D1</text>
<text x="88.4" y="93.3">7</text>
<text x="99.5" y="92.8">X3</text>
<text x="117.1" y="92.8">MOTOR_X11</text>
<text x="177.7" y="93.3">2</text>
<text x="181.2" y="91.5">S1</text>
<text x="181.2" y="95.1">G1</text>
<text x="188.3" y="95.1">D1</text>
<text x="188.3" y="91.5">D1</text>
<text x="194.2" y="93.3">7</text>
<text x="205.3" y="92.8">X11</text>
<text x="11.3" y="99.8">MOTOR_X4</text>
<text x="71.9" y="96.8">3</text>
<text x="71.9" y="100.4">4</text>
<text x="75.4" y="98.6">S2</text>
<text x="82.4" y="98.6">D2</text>
<text x="88.4" y="100.4">5</text>
<text x="88.4" y="96.8">6</text>
<text x="99.5" y="99.8">X4</text>
<text x="117.1" y="99.8">MOTOR_X12</text>
<text x="177.7" y="96.8">3</text>
<text x="177.7" y="100.4">4</text>
<text x="181.2" y="98.6">S2</text>
<text x="188.3" y="98.6">D2</text>
<text x="194.2" y="100.4">5</text>
<text x="194.2" y="96.8">6</text>
<text x="205.3" y="99.8">X12</text>
<text x="75.4" y="102.1">G2</text>
<text x="82.4" y="102.1">D2</text>
<text x="181.2" y="102.1">G2</text>
<text x="188.3" y="102.1">D2</text>
<text x="11.3" y="136.9">MOTOR_X5</text>
<text x="71.9" y="133.9">1</text>
<text x="71.9" y="137.4">2</text>
<text x="75.4" y="135.6">S1</text>
<text x="82.4" y="135.6">D1</text>
<text x="88.4" y="137.4">7</text>
<text x="88.4" y="133.9">8</text>
<text x="99.5" y="136.9">X5</text>
<text x="117.1" y="136.9">MOTOR_X13</text>
<text x="177.7" y="133.9">1</text>
<text x="177.7" y="137.4">2</text>
<text x="181.2" y="135.6">S1</text>
<text x="188.3" y="135.6">D1</text>
<text x="194.2" y="137.4">7</text>
<text x="194.2" y="133.9">8</text>
<text x="205.3" y="136.9">X13</text>
<text x="11.3" y="143.9">MOTOR_X6</text>
<text x="71.9" y="140.9">3</text>
<text x="75.4" y="139.2">G1</text>
<text x="75.4" y="142.7">S2</text>
<text x="82.4" y="142.7">D2</text>
<text x="82.4" y="139.2">D1</text>
<text x="88.4" y="140.9">6</text>
<text x="99.5" y="143.9">X6</text>
<text x="117.1" y="143.9">MOTOR_X14</text>
<text x="177.7" y="140.9">3</text>
<text x="181.2" y="139.2">G1</text>
<text x="181.2" y="142.7">S2</text>
<text x="188.3" y="142.7">D2</text>
<text x="188.3" y="139.2">D1</text>
<text x="194.2" y="140.9">6</text>
<text x="205.3" y="143.9">X14</text>
<text x="355.9" y="142.7">1</text>
<text x="379.4" y="142.7">8</text>
<text x="71.9" y="144.5">4</text>
<text x="75.4" y="146.2">G2</text>
<text x="82.4" y="146.2">D2</text>
<text x="88.4" y="144.5">5</text>
<text x="177.7" y="144.5">4</text>
<text x="181.2" y="146.2">G2</text>
<text x="188.3" y="146.2">D2</text>
<text x="194.2" y="144.5">5</text>
<text x="217.7" y="147.5">MOTOR_Y3</text>
<text x="258.9" y="144.5">1</text>
<text x="258.9" y="148">2</text>
<text x="262.4" y="146.2">S2</text>
<text x="262.4" y="149.8">G2</text>
<text x="276.5" y="149.8">D2</text>
<text x="276.5" y="146.2">D2</text>
<text x="282.4" y="148">7</text>
<text x="282.4" y="144.5">8</text>
<text x="293.5" y="147.5">Y3</text>
<text x="314.7" y="145.7">MOTOR_Y7</text>
<text x="355.9" y="146.2">2</text>
<text x="355.9" y="149.8">3</text>
<text x="359.4" y="144.5">S2</text>
<text x="359.4" y="148">G2</text>
<text x="373.5" y="148">D2</text>
<text x="373.5" y="144.5">D2</text>
<text x="379.4" y="149.8">6</text>
<text x="379.4" y="146.2">7</text>
<text x="390.5" y="145.7">Y7</text>
<text x="217.7" y="154.5">MOTOR_Y4</text>
<text x="258.9" y="151.5">3</text>
<text x="258.9" y="155">4</text>
<text x="262.4" y="153.3">S1</text>
<text x="276.5" y="153.3">D1</text>
<text x="282.4" y="155">5</text>
<text x="282.4" y="151.5">6</text>
<text x="293.5" y="154.5">Y4</text>
<text x="314.7" y="152.8">MOTOR_Y8</text>
<text x="355.9" y="153.3">4</text>
<text x="359.4" y="151.5">S1</text>
<text x="359.4" y="155">G1</text>
<text x="373.5" y="155">D1</text>
<text x="373.5" y="151.5">D1</text>
<text x="379.4" y="153.3">5</text>
<text x="390.5" y="152.8">Y8</text>
<text x="262.4" y="156.8">G1</text>
<text x="276.5" y="156.8">D1</text>
<text x="71.9" y="178">1</text>
<text x="75.4" y="179.7">S1</text>
<text x="82.4" y="179.7">D1</text>
<text x="88.4" y="178">8</text>
<text x="177.7" y="178">1</text>
<text x="181.2" y="179.7">S1</text>
<text x="188.3" y="179.7">D1</text>
<text x="194.2" y="178">8</text>
<text x="11.3" y="181">MOTOR_X7</text>
<text x="71.9" y="181.5">2</text>
<text x="71.9" y="185">3</text>
<text x="75.4" y="183.3">G1</text>
<text x="82.4" y="183.3">D1</text>
<text x="88.4" y="185">6</text>
<text x="88.4" y="181.5">7</text>
<text x="99.5" y="181">X7</text>
<text x="117.1" y="181">MOTOR_X15</text>
<text x="177.7" y="181.5">2</text>
<text x="177.7" y="185">3</text>
<text x="181.2" y="183.3">G1</text>
<text x="188.3" y="183.3">D1</text>
<text x="194.2" y="185">6</text>
<text x="194.2" y="181.5">7</text>
<text x="205.3" y="181">X15</text>
<text x="11.3" y="188">MOTOR_X8</text>
<text x="71.9" y="188.6">4</text>
<text x="75.4" y="186.8">S2</text>
<text x="75.4" y="190.3">G2</text>
<text x="82.4" y="190.3">D2</text>
<text x="82.4" y="186.8">D2</text>
<text x="88.4" y="188.6">5</text>
<text x="99.5" y="188">X8</text>
<text x="117.1" y="188">MOTOR_X16</text>
<text x="177.7" y="188.6">4</text>
<text x="181.2" y="186.8">S2</text>
<text x="181.2" y="190.3">G2</text>
<text x="188.3" y="190.3">D2</text>
<text x="188.3" y="186.8">D2</text>
<text x="194.2" y="188.6">5</text>
<text x="205.3" y="188">X16</text>
<text x="54.4" y="218.5">1</text>
<text x="74.1" y="218.5">2</text>
<text x="66" y="244.5">X1</text>
<text x="73.7" y="245">1</text>
<text x="90.1" y="245">2</text>
<text x="97.7" y="244.5">X2</text>
<text x="66" y="248">X3</text>
<text x="66" y="251.5">X5</text>
<text x="73.7" y="248.5">3</text>
<text x="77.2" y="246.8">1</text>
<text x="77.2" y="250.3">3</text>
<text x="86.6" y="250.3">4</text>
<text x="86.6" y="246.8">2</text>
<text x="90.1" y="248.5">4</text>
<text x="97.7" y="248">X4</text>
<text x="97.7" y="251.5">X6</text>
<text x="148.9" y="251.5">Y1</text>
<text x="177.1" y="251.5">Y2</text>
<text x="66" y="255.1">X7</text>
<text x="73.7" y="252.1">5</text>
<text x="73.7" y="255.6">7</text>
<text x="77.2" y="253.8">5</text>
<text x="77.2" y="257.4">7</text>
<text x="86.6" y="257.4">8</text>
<text x="86.6" y="253.8">6</text>
<text x="90.1" y="255.6">8</text>
<text x="90.1" y="252.1">6</text>
<text x="97.7" y="255.1">X8</text>
<text x="148.9" y="255.1">Y3</text>
<text x="154.8" y="252.1">1</text>
<text x="154.8" y="255.6">3</text>
<text x="158.3" y="253.8">1</text>
<text x="158.3" y="257.4">3</text>
<text x="167.8" y="257.4">4</text>
<text x="167.8" y="253.8">2</text>
<text x="171.3" y="255.6">4</text>
<text x="171.3" y="252.1">2</text>
<text x="177.1" y="255.1">Y4</text>
<text x="66" y="258.6">X9</text>
<text x="66" y="262.1">X1111</text>
<text x="73.7" y="259.1">9</text>
<text x="77.2" y="260.9">9</text>
<text x="84.6" y="260.9">10</text>
<text x="90.1" y="262.6">12</text>
<text x="90.1" y="259.1">10</text>
<text x="97.7" y="258.6">X10</text>
<text x="97.7" y="262.1">X12</text>
<text x="148.9" y="262.1">Y7</text>
<text x="148.9" y="258.6">Y5</text>
<text x="154.8" y="259.1">5</text>
<text x="154.8" y="262.6">7</text>
<text x="158.3" y="260.9">5</text>
<text x="167.8" y="260.9">6</text>
<text x="171.3" y="262.6">8</text>
<text x="171.3" y="259.1">6</text>
<text x="177.1" y="262.1">Y8</text>
<text x="177.1" y="258.6">Y6</text>
<text x="66" y="265.6">X1313</text>
<text x="66" y="269.2">X1515</text>
<text x="77.2" y="264.4">11</text>
<text x="77.2" y="267.9">13</text>
<text x="84.6" y="267.9">14</text>
<text x="84.6" y="264.4">12</text>
<text x="90.1" y="269.7">16</text>
<text x="90.1" y="266.2">14</text>
<text x="97.7" y="265.6">X14</text>
<text x="97.7" y="269.2">X16</text>
<text x="158.3" y="264.4">7</text>
<text x="167.8" y="264.4">8</text>
<text x="77.2" y="271.5">15</text>
<text x="84.6" y="271.5">16</text>
</g>
</svg>
